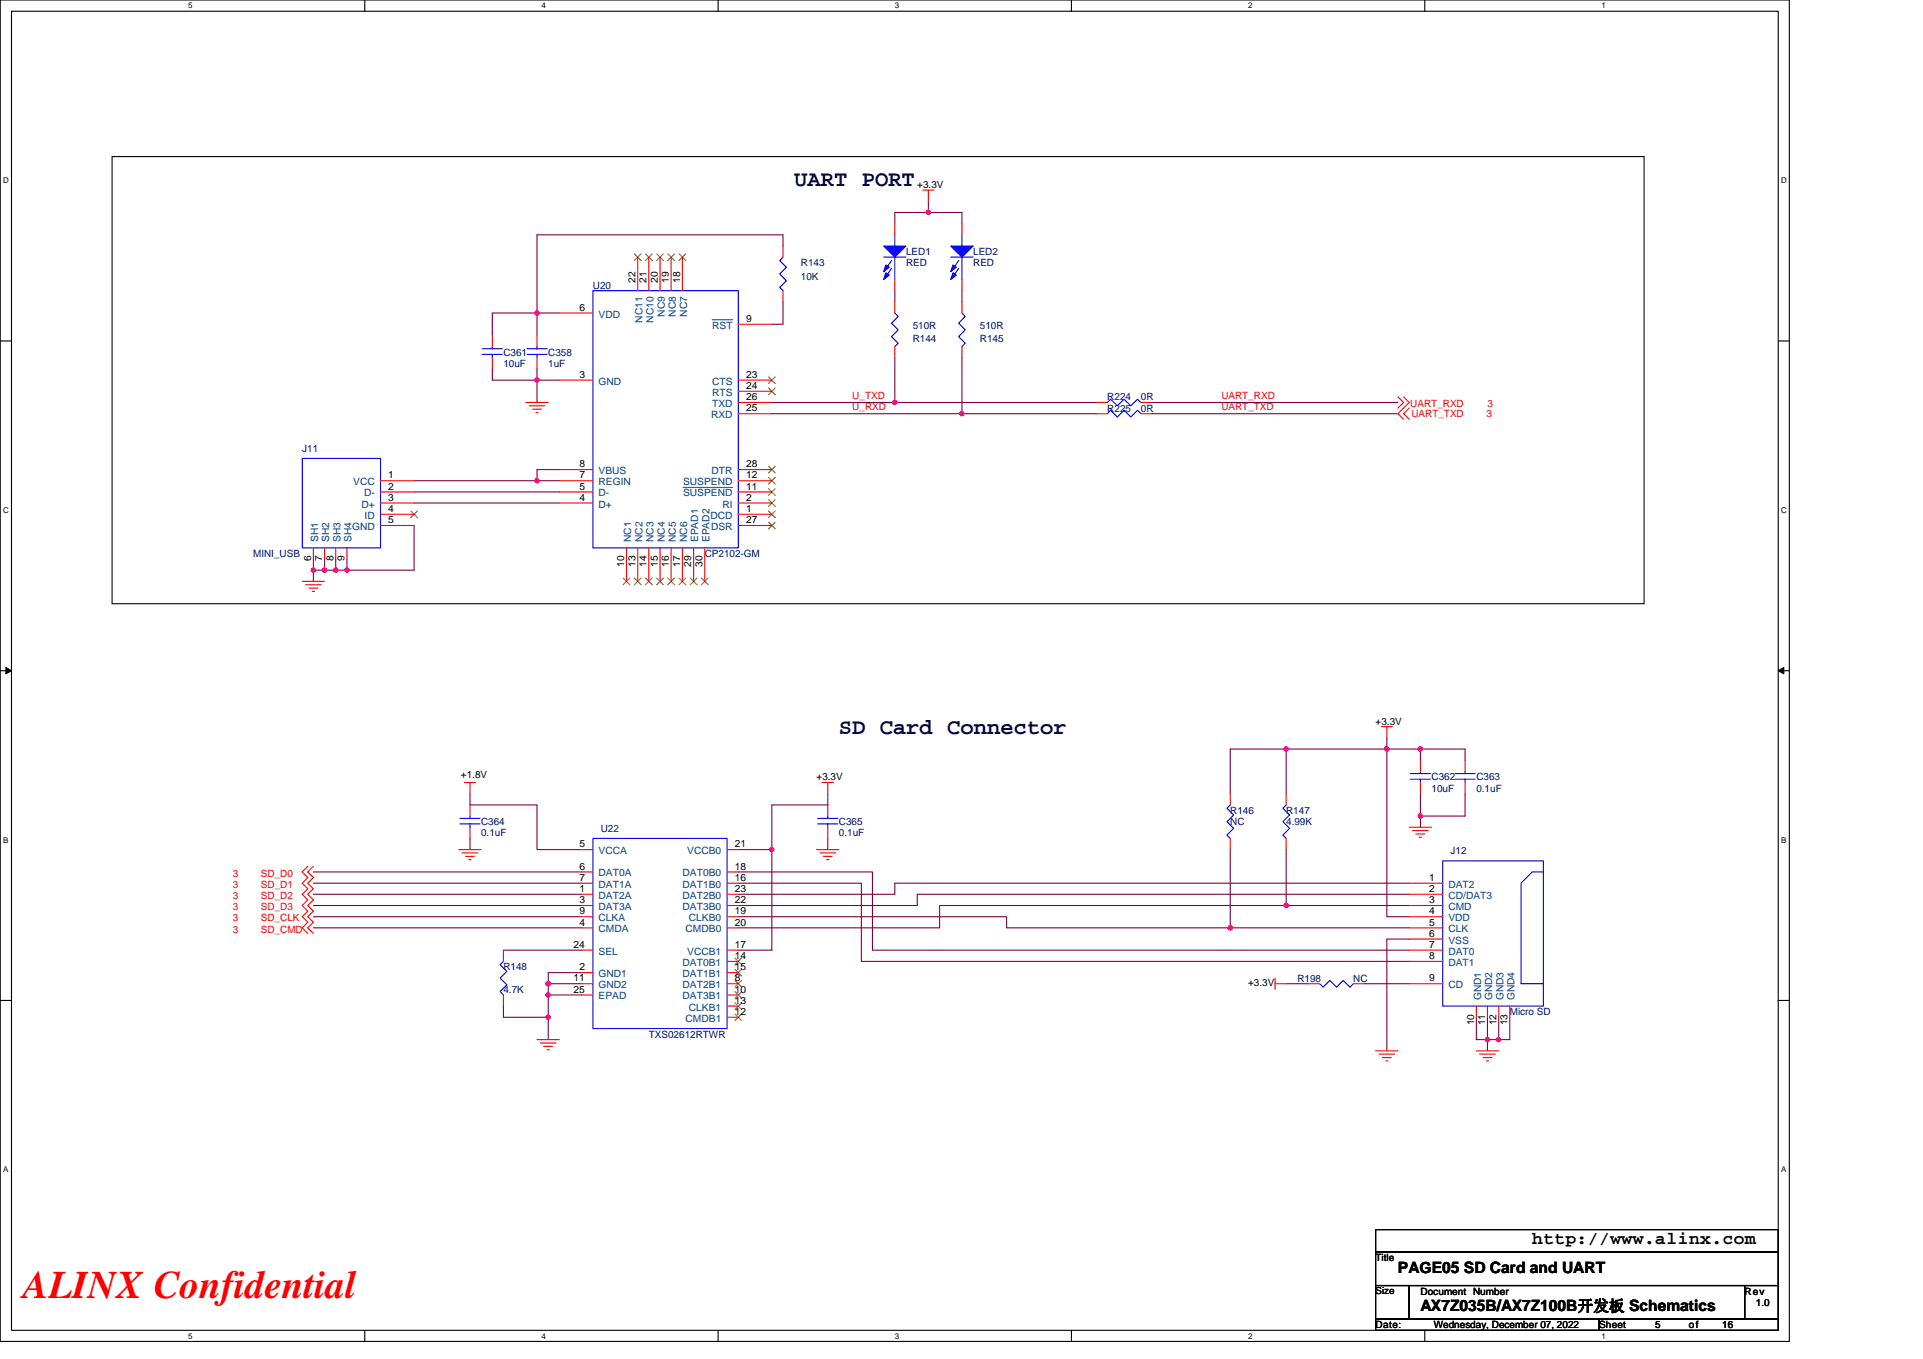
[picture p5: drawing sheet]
<svg xmlns="http://www.w3.org/2000/svg" width="297mm" height="210mm" viewBox="0 0 297 210" stroke-linecap="round" stroke-linejoin="round" font-family="sans-serif">
<path d="M0 0h276.4v207.3h-276.4zM1.8 1.7h272.9v203.8h-272.9z" fill="none" stroke="#000" stroke-width=".17"/>
<g fill="#fff">
<path d="M29.1 .2h.6v1.4h-.6z"/>
<path d="M29.1 205.7h.6v1.4h-.6z"/>
</g>
<path d="M56.3 0v1.7M56.3 205.5v1.8" fill="none" stroke="#000" stroke-width=".17"/>
<g fill="#fff">
<path d="M83.6 .2h.7v1.4h-.7z"/>
<path d="M83.6 205.7h.7v1.4h-.7z"/>
</g>
<path d="M110.9 0v1.7M110.9 205.5v1.8" fill="none" stroke="#000" stroke-width=".17"/>
<g fill="#fff">
<path d="M138.2 .2h.7v1.4h-.7z"/>
<path d="M138.2 205.7h.7v1.4h-.7z"/>
</g>
<path d="M165.5 0v1.7M165.5 205.5v1.8" fill="none" stroke="#000" stroke-width=".17"/>
<g fill="#fff">
<path d="M192.8 .2h.6v1.4h-.6z"/>
<path d="M192.8 205.7h.6v1.4h-.6z"/>
</g>
<path d="M220.1 0v1.7M220.1 205.5v1.8" fill="none" stroke="#000" stroke-width=".17"/>
<g fill="#fff">
<path d="M247.4 .2h.6v1.4h-.6z"/>
<path d="M247.4 205.7h.6v1.4h-.6z"/>
<path d="M.5 27.2h.8v1.4h-.8z"/>
<path d="M275.1 27.2h.9v1.4h-.9z"/>
<path d="M.5 78.1h.8v1.4h-.8z"/>
<path d="M275.1 78.1h.9v1.4h-.9z"/>
</g>
<path d="M0 52.7h1.8M274.7 52.7h1.7" fill="none" stroke="#000" stroke-width=".17"/>
<g fill="#fff">
<path d="M.5 129.1h.8v1.4h-.8z"/>
<path d="M275.1 129.1h.8v1.4h-.8z"/>
</g>
<path d="M0 103.6h1.8M274.7 103.6h1.7" fill="none" stroke="#000" stroke-width=".17"/>
<path d="M.9 103.1l.9 .5-.9 .5zM274.7 103.6l.8-.5v1z" fill="#000" stroke="#000" stroke-width=".15"/>
<g fill="#fff">
<path d="M.5 180h.8v1.4h-.8z"/>
<path d="M275.1 180h.8v1.4h-.8z"/>
</g>
<path d="M17.3 24.2h236.7v69.1h-236.7zM0 154.6h1.8M274.7 154.6h1.7M212.5 190h62.2v3.5h-62.2zM212.5 193.5h62.2v5.1h-62.2zM212.5 198.6h5.2v5.2h-5.2zM217.7 198.6h51.8v5.2h-51.8zM269.5 198.6h5.2v5.2h-5.2zM212.5 203.8h34.5v1.7h-34.5zM247 203.8h27.7v1.7h-27.7z" fill="none" stroke="#000" stroke-width=".17"/>
<g fill="none" stroke="#800040" stroke-width=".17">
<path d="M120.9 38v-1.7h-38v12.1M143.4 32.8h-5.2v1.7M143.4 31.1v1.7M143.4 32.8h5.2v1.7M76 57v1.7h6.9v3.5M82.9 48.4h-6.9v3.4M82.9 48.4h3.5M82.9 57v1.7h3.5M82.9 48.4v3.4M120.9 46.7v3.4h-1.7M138.2 44.9v1.8M138.2 55.3v6.9"/>
<path d="M148.6 44.9v1.8M148.6 55.3v8.6M64 76h22.4M64 77.7h22.4M64 74.3h18.9M86.4 72.6h-3.5v1.7h3.5M119.2 62.2h19M119.2 63.9h29.4M138.2 62.2h31.1M148.6 63.9h20.7M177.9 63.9h38M177.9 62.2h38"/>
<path d="M48.4 86.4v1.7h1.7M48.4 88.1v1.7M50.1 86.4v1.7M50.1 88.1h1.8M51.9 88.1h1.7M51.9 86.4v1.7M53.6 86.4v1.7M64 81.2v6.9h-10.4M198.7 115.7v6.9M198.7 115.7h-8.7v6.9M214.2 114v27.6h3.5M219.4 115.7v1.8"/>
<path d="M219.4 115.7h6.9v1.8M219.4 115.7h-20.7M48.4 134.7h41.5M48.4 136.5h41.5M48.4 138.2h41.5M48.4 139.9h41.5M72.6 129.5v1.8M72.6 122.6v1.8h10.3v6.9h7M114 131.3h5.2M114 134.7h20.8v12.1h82.9M114 136.5h19.1v12h84.6M119.2 131.3v15.5h-5.2"/>
<path d="M127.9 122.6v1.8h-8.7v6.9M127.9 129.5v1.8M190 131.3v12.1M198.7 139.9h-53.6v3.5h-31.1M198.7 131.3v8.6M198.7 139.9h19M217.7 136.5h-79.5v1.7h-24.2M217.7 138.2h-76v1.7h-27.7M219.4 126.1v1.7M219.4 122.6v3.5M226.3 122.6v3.5h-6.9M48.4 141.6h41.5"/>
<path d="M48.4 143.4h41.5M77.8 155.4v1.8h6.9M77.8 146.8h12.1M84.7 153.7h5.2M84.7 153.7v3.5M84.7 152v1.7M84.7 152h5.2M84.7 157.2v3.4M89.9 150.3h-5.2v1.7M114 141.6h41.5v1.8h34.5M190 143.4h27.7M198.7 152h3.4"/>
<path d="M210.8 152h6.9M217.7 145.1h-3.5v17.3M228 157.2v3.4h1.8M229.8 157.2v3.4M231.5 157.2v3.4M233.2 157.2v3.4h-1.7M229.8 160.6h1.7M229.8 160.6v1.8"/>
</g>
<g fill="#f0f" stroke="#f0f" stroke-width=".17">
<circle cx="138.2" cy="62.2" r=".33"/>
<circle cx="82.9" cy="48.4" r=".34"/>
<circle cx="229.8" cy="160.6" r=".34"/>
<circle cx="231.5" cy="160.6" r=".34"/>
<circle cx="82.9" cy="58.7" r=".34"/>
<circle cx="190" cy="143.4" r=".34"/>
<circle cx="219.4" cy="115.7" r=".34"/>
<circle cx="219.4" cy="126.1" r=".34"/>
<circle cx="214.2" cy="115.7" r=".34"/>
<circle cx="198.7" cy="115.7" r=".34"/>
<circle cx="198.7" cy="139.9" r=".33"/>
<circle cx="82.9" cy="74.3" r=".34"/>
<circle cx="53.6" cy="88.1" r=".33"/>
<circle cx="84.7" cy="157.2" r=".33"/>
<circle cx="84.7" cy="153.7" r=".34"/>
<circle cx="48.4" cy="88.1" r=".33"/>
<circle cx="51.9" cy="88.1" r=".33"/>
<circle cx="50.1" cy="88.1" r=".33"/>
<circle cx="119.2" cy="131.3" r=".33"/>
<circle cx="84.7" cy="152" r=".34"/>
<circle cx="143.4" cy="32.8" r=".34"/>
<circle cx="148.6" cy="63.9" r=".34"/>
</g>
<g fill="none" stroke="#f00" stroke-width=".17">
<path d="M98.5 39.7v5.2M100.2 39.7v5.2M102 39.7v5.2M103.7 39.7v5.2M105.4 39.7v5.2M120.9 38v1.7M138.2 34.5v1.8M142.5 29.4h1.8M143.4 29.4v1.7M148.6 34.5v1.8M76 51.8v1.8M76 55.3v1.7"/>
<path d="M82.9 51.8v1.8M82.9 55.3v1.7M86.4 58.7h5.2M86.4 48.4h5.2M114 50.1h5.2M114 58.7h5.2M120.9 44.9v1.8M138.2 53.6v1.7M138.2 46.7v1.7M138.2 43.2v1.7M148.6 43.2v1.7M148.6 53.6v1.7"/>
<path d="M148.6 46.7v1.7M58.8 74.3h5.2M58.8 76h5.2M58.8 77.7h5.2M58.8 79.5h5.2M81.2 62.2h3.5M81.7 62.7h2.5M82.3 63.2h1.3M82.8 63.7h.3M86.4 77.7h5.2M86.4 76h5.2M86.4 74.3h5.2"/>
<path d="M86.4 72.6h5.2M114 79.5h5.2M114 77.7h5.2M114 76h5.2M114 74.3h5.2M114 60.5h5.2M114 63.9h5.2M114 62.2h5.2M114 72.6h5.2M169.3 63.9h1.7M169.3 62.2h1.7M176.2 63.9h1.7"/>
<path d="M176.2 62.2h1.7M215.9 61.3l.9 .9-.9 .9M216.8 61.3l.9 .9-1.8 1.7 .9 .9M217.7 63.1l-.9 .8 .9 .9M46.7 89.8h3.4M47.2 90.3h2.4M47.7 90.9h1.4M48.2 91.4h.4M48.4 84.6v1.8M50.1 84.6v1.8M51.9 84.6v1.8M53.6 84.6v1.8"/>
<path d="M58.8 81.2h5.2M96.8 84.6v5.2M98.5 84.6v5.2M100.2 84.6v5.2M102 84.6v5.2M103.7 84.6v5.2M105.4 84.6v5.2M107.1 84.6v5.2M108.9 84.6v5.2M114 81.2h5.2M213.4 112.3h1.7M214.2 112.3v1.7"/>
<path d="M219.4 117.5v1.7M226.3 117.5v1.7M47.5 133.9l-.8 .8 .8 .9-.8 .9 .8 .8-.8 .9 .8 .8-.8 .9 .8 .9-.8 .8 .8 .9-.8 .9 .8 .8M48.4 133.9l-.9 .8 .9 .9-.9 .9 .9 .8-.9 .9 .9 .8-.9 .9 .9 .9-.9 .8 .9 .9-.9 .9 .9 .8M70.9 131.3h3.4M71.4 131.8h2.4M71.7 120.9h1.7M71.9 132.3h1.4M72.4 132.8h.4M72.6 120.9v1.7M72.6 124.4v1.7M72.6 127.8v1.7"/>
<path d="M89.9 131.3h1.7M89.9 134.7h1.7M89.9 136.5h1.7M89.9 138.2h1.7M89.9 139.9h1.7M112.3 131.3h1.7M112.3 134.7h1.7M112.3 136.5h1.7M112.3 138.2h1.7M112.3 139.9h1.7M126.1 131.3h3.5M126.7 131.8h2.4"/>
<path d="M127 120.9h1.7M127.2 132.3h1.3M127.7 132.8h.3M127.9 120.9v1.7M127.9 124.4v1.7M127.9 127.8v1.7M190 129.5v1.8M190 122.6v1.8M198.7 129.5v1.8M198.7 122.6v1.8M217.7 138.2h5.2M217.7 139.9h5.2"/>
<path d="M217.7 136.5h5.2M217.7 127.8h3.4M218.2 128.3h2.4M218.7 128.9h1.4M219.2 129.4h.4M219.4 120.9v1.7M226.3 120.9v1.7M77.8 153.7v1.7M77.8 146.8v1.7M89.9 141.6h1.7M89.9 143.4h1.7M89.9 146.8h1.7"/>
<path d="M89.9 150.3h1.7M89.9 152h1.7M89.9 153.7h1.7M112.3 141.6h1.7M112.3 143.4h1.7M112.3 146.8h1.7M112.3 148.5h1.7M112.3 150.3h1.7M112.3 152h1.7M112.3 153.7h1.7M112.3 155.4h1.7M112.3 157.2h1.7"/>
<path d="M197 152h1.7M197 151.1v1.8M202.1 152h1.8M209 152h1.8M217.7 141.6h5.2M217.7 143.4h5.2M217.7 145.1h5.2M217.7 146.8h5.2M217.7 148.5h5.2M217.7 152h5.2M228 155.4v1.8M229.8 155.4v1.8"/>
<path d="M231.5 155.4v1.8M233.2 155.4v1.8M82.9 160.6h3.5M83.5 161.2h2.4M84 161.7h1.4M84.5 162.2h.4M212.5 162.4h3.4M213 162.9h2.4M213.5 163.4h1.4M214.1 163.9h.3M228 162.4h3.5M228.6 162.9h2.4"/>
<path d="M229.1 163.4h1.4M229.6 163.9h.3"/>
</g>
<g fill="none" stroke="#00f" stroke-width=".17">
<path d="M120.9 39.7l-.5 .6 1.1 1-1.1 1 1.1 1.1-1.1 1 .5 .5M136.5 39.7h3.5M138.2 36.3v1.7M138.2 39.7v3.5M146.9 39.7h3.4M148.6 36.3v1.7M148.6 39.7v3.5M74.5 54.8h3.1M74.5 53.9h3.1M76 53.6v.3M76 54.8v.5M81.4 54.8h3.1"/>
<path d="M81.4 53.9h3.1M82.9 53.6v.3M82.9 54.8v.5M91.6 44.9h22.4v39.7h-22.4zM137.7 40.3l-1 1.5M137.7 41.5l-1 1.5M138.2 48.4l.5 .5-1 1 1 1.1-1 1 1 1-.5 .6M148.1 40.3l-1.1 1.5M148.1 41.5l-1.1 1.5M148.6 48.4l.5 .5-1 1 1 1.1-1 1 1 1-.5 .6M46.7 70.8h12.1v13.8h-12.1zM171 63.9l.6-.5 1 1 1-1 1.1 1 1-1 .5 .5"/>
<path d="M171 62.2l.6-.5 1 1 1-1 1.1 1 1-1 .5 .5M217.8 119.5h3.2M219.4 119.2v.3M224.8 119.5h3.1M226.3 119.2v.3M71 127.3h3.1M71 126.4h3.1M72.6 126.1v.3M72.6 127.3v.5M91.6 129.5h20.7v29.4h-20.7zM126.3 127.3h3.1M126.3 126.4h3.1"/>
<path d="M127.9 126.1v.3M127.9 127.3v.5M190 124.4l-.5 .5 1.1 1-1.1 1.1 1.1 1-1.1 1 .5 .5M198.7 124.4l-.5 .5 1 1-1 1.1 1 1-1 1 .5 .5M217.8 120.4h3.2M219.4 120.4v.5M222.9 133h15.5v22.4h-15.5zM224.8 120.4h3.1M226.3 120.4v.5M238.4 134.7h-1.7l-1.8 1.8v15.5h3.5M77.8 148.5l-.5 .6 1 1-1 1 1 1.1-1 1 .5 .5M203.9 152l.5 .5 1-1 1.1 1 1-1 1 1 .5-.5"/>
</g>
<g fill="#00f" stroke="#00f" stroke-width=".17">
<path d="M146.9 38h3.4l-1.7 1.7z" fill-rule="evenodd"/>
<path d="M147.2 40.9l.5 .4-.8 .7z" fill-rule="evenodd"/>
<path d="M147.2 42.1l.5 .4-.8 .7z" fill-rule="evenodd"/>
<path d="M136.5 38h3.5l-1.8 1.7z" fill-rule="evenodd"/>
<path d="M136.8 40.9l.6 .4-.9 .7z" fill-rule="evenodd"/>
<path d="M136.8 42.1l.6 .4-.9 .7z" fill-rule="evenodd"/>
</g>
<g fill="none" stroke="#804000" stroke-width=".15">
<path d="M98 39.2l1 1.1M99 39.2l-1 1.1M99.7 39.2l1.1 1.1M100.7 39.2l-1 1.1M101.4 39.2l1.1 1.1M102.5 39.2l-1.1 1.1M103.2 39.2l1 1.1M104.2 39.2l-1.1 1.1M104.9 39.2l1 1.1M105.9 39.2l-1 1.1M118.7 58.2l1.1 1.1M118.7 59.9l1.1 1.1"/>
<path d="M119.7 58.2l-1 1.1M119.7 59.9l-1 1.1M63.5 79l1 1M64.5 79l-1.1 1M118.7 79l1.1 1M118.7 77.2l1.1 1.1M118.7 75.5l1.1 1M118.7 73.8l1.1 1M118.7 72.1l1.1 1M119.7 79l-1 1M119.7 77.2l-1 1.1M119.7 75.5l-1 1"/>
<path d="M119.7 73.8l-1 1M119.7 72.1l-1 1M96.3 89.3l1 1.1M97.3 89.3l-1.1 1.1M98 89.3l1 1.1M99 89.3l-1 1.1M99.7 89.3l1.1 1.1M100.7 89.3l-1 1.1M101.4 89.3l1.1 1.1M102.5 89.3l-1.1 1.1M103.2 89.3l1 1.1M104.2 89.3l-1.1 1.1"/>
<path d="M104.9 89.3l1 1.1M105.9 89.3l-1 1.1M106.6 89.3l1.1 1.1M107.7 89.3l-1.1 1.1M108.3 89.3l1.1 1.1M109.4 89.3l-1.1 1.1M118.7 80.7l1.1 1M119.7 80.7l-1 1M113.5 148l1.1 1.1M113.5 149.8l1.1 1M113.5 151.5l1.1 1M113.5 153.2l1.1 1.1"/>
<path d="M113.5 154.9l1.1 1.1M113.5 156.7l1.1 1M114.6 148l-1.1 1.1M114.6 149.8l-1.1 1M114.6 151.5l-1.1 1M114.6 153.2l-1.1 1.1M114.6 154.9l-1.1 1.1M114.6 156.7l-1.1 1"/>
</g>
<path d="M110 49.4h3.2M105.5 75.3h7.7" fill="none" stroke="#004080" stroke-width=".15"/>
<text font-size="6" fill="#f00" x="3.5" y="200.6">ALINX Confidential</text>
<g font-size="3.4" fill="#000040">
<text x="122.7" y="28.7">UART PORT</text>
<text x="129.6" y="113.4">SD Card Connector</text>
</g>
<text font-size="2.8" x="236.7" y="192.3">http://www.alinx.com</text>
<g font-size="2.4">
<text x="215.9" y="196.7">PAGE05 SD Card and UART</text>
<text x="219.4" y="202.6">AX7Z035B/AX7Z100B开发板 Schematics</text>
</g>
<g font-size="1.5">
<text x="141.7" y="29">+3.3V</text>
<text x="98.1" y="43.7" transform="rotate(-90 98.1 43.7)">22</text>
<text x="99.9" y="43.7" transform="rotate(-90 99.9 43.7)">21</text>
<text x="101.6" y="43.7" transform="rotate(-90 101.6 43.7)">20</text>
<text x="103.3" y="43.7" transform="rotate(-90 103.3 43.7)">19</text>
<text x="105" y="43.7" transform="rotate(-90 105 43.7)">18</text>
<text x="89.5" y="48">6</text>
<text x="115.2" y="49.7">9</text>
<text x="89.5" y="58.4">3</text>
<text x="115.2" y="58.4">23</text>
<text x="115.2" y="63.6">25</text>
<text x="115.2" y="60.1">24</text>
<text x="115.2" y="61.8">26</text>
<text x="60" y="75.6">2</text>
<text x="60" y="77.4">3</text>
<text x="60" y="73.9">1</text>
<text x="89.5" y="77.4">4</text>
<text x="89.5" y="75.6">5</text>
<text x="89.5" y="73.9">7</text>
<text x="89.5" y="72.2">8</text>
<text x="115.2" y="77.4">2</text>
<text x="115.2" y="75.6">11</text>
<text x="115.2" y="72.2">28</text>
<text x="115.2" y="73.9">12</text>
<text x="60" y="79.1">4</text>
<text x="60" y="80.8">5</text>
<text x="115.2" y="79.1">1</text>
<text x="115.2" y="80.8">27</text>
<text x="48" y="86.7" transform="rotate(-90 48 86.7)">6</text>
<text x="49.8" y="86.7" transform="rotate(-90 49.8 86.7)">7</text>
<text x="51.5" y="86.7" transform="rotate(-90 51.5 86.7)">8</text>
<text x="53.2" y="86.7" transform="rotate(-90 53.2 86.7)">9</text>
<text x="96.4" y="87.6" transform="rotate(-90 96.4 87.6)">10</text>
<text x="98.1" y="87.6" transform="rotate(-90 98.1 87.6)">13</text>
<text x="99.9" y="87.6" transform="rotate(-90 99.9 87.6)">14</text>
<text x="101.6" y="87.6" transform="rotate(-90 101.6 87.6)">15</text>
<text x="103.3" y="87.6" transform="rotate(-90 103.3 87.6)">16</text>
<text x="105" y="87.6" transform="rotate(-90 105 87.6)">17</text>
<text x="106.8" y="87.6" transform="rotate(-90 106.8 87.6)">29</text>
<text x="108.5" y="87.6" transform="rotate(-90 108.5 87.6)">30</text>
<text x="212.5" y="112">+3.3V</text>
<text x="71.2" y="120.2">+1.8V</text>
<text x="126.1" y="120.6">+3.3V</text>
<text x="89.5" y="130.9">5</text>
<text x="113.5" y="130.9">21</text>
<text x="89.5" y="134.4">6</text>
<text x="89.5" y="136.1">7</text>
<text x="89.5" y="137.8">1</text>
<text x="113.5" y="134.4">18</text>
<text x="113.5" y="136.1">16</text>
<text x="113.5" y="137.8">23</text>
<text x="220.8" y="137.8">2</text>
<text x="220.8" y="136.1">1</text>
<text x="89.5" y="139.6">3</text>
<text x="89.5" y="141.3">9</text>
<text x="89.5" y="143">4</text>
<text x="113.5" y="143">20</text>
<text x="113.5" y="139.6">22</text>
<text x="113.5" y="141.3">19</text>
<text x="220.8" y="139.6">3</text>
<text x="220.8" y="141.3">4</text>
<text x="220.8" y="143">5</text>
<text x="88.6" y="146.5">24</text>
<text x="89.5" y="149.9">2</text>
<text x="113.5" y="146.5">17</text>
<text x="113.5" y="148.2">14</text>
<text x="113.5" y="149.9">15</text>
<text x="220.8" y="144.7">6</text>
<text x="220.8" y="146.5">7</text>
<text x="220.8" y="148.2">8</text>
<text x="88.6" y="151.6">11</text>
<text x="88.6" y="153.4">25</text>
<text x="113.5" y="151.6">8</text>
<text x="113.5" y="153.4">10</text>
<text x="113.5" y="155.1">13</text>
<text x="192.8" y="152.4">+3.3V</text>
<text x="220.8" y="151.6">9</text>
<text x="113.5" y="156.8">12</text>
<text x="227.7" y="158.4" transform="rotate(-90 227.7 158.4)">10</text>
<text x="229.4" y="158.4" transform="rotate(-90 229.4 158.4)">11</text>
<text x="231.1" y="158.4" transform="rotate(-90 231.1 158.4)">12</text>
<text x="232.9" y="158.4" transform="rotate(-90 232.9 158.4)">13</text>
<text x="212.5" y="194.9">Title</text>
<text x="212.5" y="200">Size</text>
<text x="219.4" y="200">Document Number</text>
<text x="269.5" y="200">Rev</text>
<text x="271.2" y="201.8">1.0</text>
<text x="212.5" y="205.2">Date:</text>
<text x="221.5" y="205.2">Wednesday, December 07, 2022</text>
<text x="247" y="205.2">Sheet</text>
<text x="255.7" y="205.2">5</text>
<text x="260.9" y="205.2">of</text>
<text x="266" y="205.2">16</text>
</g>
<g font-size="1.5" fill="#000080">
<text x="123.7" y="41.1">R143</text>
<text x="140" y="39.4">LED1</text>
<text x="140" y="41.1">RED</text>
<text x="150.3" y="39.4">LED2</text>
<text x="150.3" y="41.1">RED</text>
<text x="91.6" y="44.6">U20</text>
<text x="123.7" y="43.2">10K</text>
<text x="141" y="52.9">R144</text>
<text x="141" y="50.8">510R</text>
<text x="151.4" y="52.9">R145</text>
<text x="151.4" y="50.8">510R</text>
<text x="77.8" y="54.9">C361</text>
<text x="77.8" y="56.7">10uF</text>
<text x="84.7" y="54.9">C358</text>
<text x="84.7" y="56.7">1uF</text>
<text x="171" y="63.6">R225</text>
<text x="171" y="61.8">R224</text>
<text x="176.2" y="63.6">0R</text>
<text x="176.2" y="61.8">0R</text>
<text x="46.7" y="69.8">J11</text>
<text x="39.1" y="86">MINI_USB</text>
<text x="108.9" y="86">CP2102-GM</text>
<text x="190" y="125.8">R146</text>
<text x="198.7" y="125.8">R147</text>
<text x="221.1" y="120.6">C362</text>
<text x="221.1" y="122.3">10uF</text>
<text x="228" y="120.6">C363</text>
<text x="228" y="122.3">0.1uF</text>
<text x="74.3" y="127.5">C364</text>
<text x="74.3" y="129.2">0.1uF</text>
<text x="92.8" y="128.5">U22</text>
<text x="129.6" y="127.5">C365</text>
<text x="129.6" y="129.2">0.1uF</text>
<text x="190" y="127.5">NC</text>
<text x="198.7" y="127.5">4.99K</text>
<text x="224.1" y="132">J12</text>
<text x="77.8" y="149.9">R148</text>
<text x="77.8" y="153.4">4.7K</text>
<text x="200.4" y="151.7">R198</text>
<text x="209" y="151.7">NC</text>
<text x="100.2" y="160.3">TXS02612RTWR</text>
<text x="233.2" y="156.8">Micro SD</text>
</g>
<g font-size="1.5" fill="#004080">
<text x="92.5" y="49.1">VDD</text>
<text x="99.2" y="49.8" transform="rotate(-90 99.2 49.8)">NC11</text>
<text x="100.9" y="49.8" transform="rotate(-90 100.9 49.8)">NC10</text>
<text x="102.7" y="49" transform="rotate(-90 102.7 49)">NC9</text>
<text x="104.4" y="49" transform="rotate(-90 104.4 49)">NC8</text>
<text x="106.1" y="49" transform="rotate(-90 106.1 49)">NC7</text>
<text x="110" y="50.8">RST</text>
<text x="92.5" y="59.4">GND</text>
<text x="110" y="59.4">CTS</text>
<text x="109.8" y="64.6">RXD</text>
<text x="110" y="61.2">RTS</text>
<text x="110" y="62.9">TXD</text>
<text x="54.6" y="75">VCC</text>
<text x="56.2" y="76.7">D-</text>
<text x="92.5" y="76.7">D-</text>
<text x="92.5" y="75">REGIN</text>
<text x="92.5" y="73.3">VBUS</text>
<text x="105.5" y="76.7">SUSPEND</text>
<text x="105.5" y="75">SUSPEND</text>
<text x="109.9" y="73.3">DTR</text>
<text x="49.1" y="83.8" transform="rotate(-90 49.1 83.8)">SH1</text>
<text x="50.9" y="83.8" transform="rotate(-90 50.9 83.8)">SH2</text>
<text x="52.6" y="83.8" transform="rotate(-90 52.6 83.8)">SH3</text>
<text x="54.3" y="83.8" transform="rotate(-90 54.3 83.8)">SH4</text>
<text x="54.4" y="81.9">GND</text>
<text x="55.8" y="78.4">D+</text>
<text x="56.3" y="80.2">ID</text>
<text x="92.5" y="78.4">D+</text>
<text x="97.5" y="83.8" transform="rotate(-90 97.5 83.8)">NC1</text>
<text x="99.2" y="83.8" transform="rotate(-90 99.2 83.8)">NC2</text>
<text x="100.9" y="83.8" transform="rotate(-90 100.9 83.8)">NC3</text>
<text x="102.7" y="83.8" transform="rotate(-90 102.7 83.8)">NC4</text>
<text x="104.4" y="83.8" transform="rotate(-90 104.4 83.8)">NC5</text>
<text x="106.1" y="83.8" transform="rotate(-90 106.1 83.8)">NC6</text>
<text x="107.9" y="83.8" transform="rotate(-90 107.9 83.8)">EPAD1</text>
<text x="109.6" y="83.8" transform="rotate(-90 109.6 83.8)">EPAD2</text>
<text x="109.7" y="80.2">DCD</text>
<text x="109.8" y="81.9">DSR</text>
<text x="111.6" y="78.4">RI</text>
<text x="92.5" y="132">VCCA</text>
<text x="106.1" y="132">VCCB0</text>
<text x="92.5" y="135.4">DAT0A</text>
<text x="92.5" y="137.2">DAT1A</text>
<text x="105.4" y="135.4">DAT0B0</text>
<text x="105.4" y="137.2">DAT1B0</text>
<text x="223.7" y="137.2">DAT2</text>
<text x="92.5" y="138.9">DAT2A</text>
<text x="92.5" y="140.6">DAT3A</text>
<text x="92.5" y="142.3">CLKA</text>
<text x="105.4" y="138.9">DAT2B0</text>
<text x="105.4" y="140.6">DAT3B0</text>
<text x="106.4" y="142.3">CLKB0</text>
<text x="223.7" y="138.9">CD/DAT3</text>
<text x="223.7" y="140.6">CMD</text>
<text x="223.7" y="142.3">VDD</text>
<text x="92.5" y="144.1">CMDA</text>
<text x="92.5" y="147.5">SEL</text>
<text x="105.4" y="149.2">DAT0B1</text>
<text x="105.9" y="144.1">CMDB0</text>
<text x="106.1" y="147.5">VCCB1</text>
<text x="223.7" y="144.1">CLK</text>
<text x="223.7" y="145.8">VSS</text>
<text x="223.7" y="147.5">DAT0</text>
<text x="223.7" y="149.2">DAT1</text>
<text x="92.5" y="151">GND1</text>
<text x="92.5" y="152.7">GND2</text>
<text x="92.5" y="154.4">EPAD</text>
<text x="105.4" y="151">DAT1B1</text>
<text x="105.4" y="152.7">DAT2B1</text>
<text x="105.4" y="154.4">DAT3B1</text>
<text x="223.7" y="152.7">CD</text>
<text x="228.8" y="154.6" transform="rotate(-90 228.8 154.6)">GND1</text>
<text x="230.5" y="154.6" transform="rotate(-90 230.5 154.6)">GND2</text>
<text x="232.2" y="154.6" transform="rotate(-90 232.2 154.6)">GND3</text>
<text x="233.9" y="154.6" transform="rotate(-90 233.9 154.6)">GND4</text>
<text x="105.9" y="157.9">CMDB1</text>
<text x="106.4" y="156.1">CLKB1</text>
</g>
<g font-size="1.5" fill="#f00">
<text x="131.7" y="61.6">U_TXD</text>
<text x="131.7" y="63.4">U_RXD</text>
<text x="188.7" y="61.6">UART_RXD</text>
<text x="188.7" y="63.4">UART_TXD</text>
<text x="217.8" y="62.9">UART_RXD</text>
<text x="218" y="64.5">UART_TXD</text>
<text x="229.6" y="64.5">3</text>
<text x="229.8" y="62.9">3</text>
<text x="36" y="135.4">3</text>
<text x="36" y="137.2">3</text>
<text x="40.3" y="135.4">SD_D0</text>
<text x="40.3" y="137.2">SD_D1</text>
<text x="36" y="138.9">3</text>
<text x="36" y="140.6">3</text>
<text x="36" y="142.3">3</text>
<text x="40.3" y="138.9">SD_D2</text>
<text x="40.3" y="140.6">SD_D3</text>
<text x="40.3" y="142.3">SD_CLK</text>
<text x="36" y="144.1">3</text>
<text x="40.3" y="144.1">SD_CMD</text>
</g>
<g font-size="1.2">
<text x="29.1" y="1.3">5</text>
<text x="83.6" y="1.3">4</text>
<text x="138.2" y="1.3">3</text>
<text x="192.8" y="1.3">2</text>
<text x="247.4" y="1.3">1</text>
<text x=".5" y="28.3">D</text>
<text x="275.1" y="28.3">D</text>
<text x=".5" y="79.2">C</text>
<text x="275.1" y="79.2">C</text>
<text x=".5" y="130.2">B</text>
<text x="275.1" y="130.2">B</text>
<text x=".5" y="181.1">A</text>
<text x="275.1" y="181.1">A</text>
<text x="29.1" y="206.8">5</text>
<text x="83.6" y="206.8">4</text>
<text x="138.2" y="206.8">3</text>
<text x="192.8" y="206.8">2</text>
<text x="247.4" y="206.8">1</text>
</g>
</svg>
